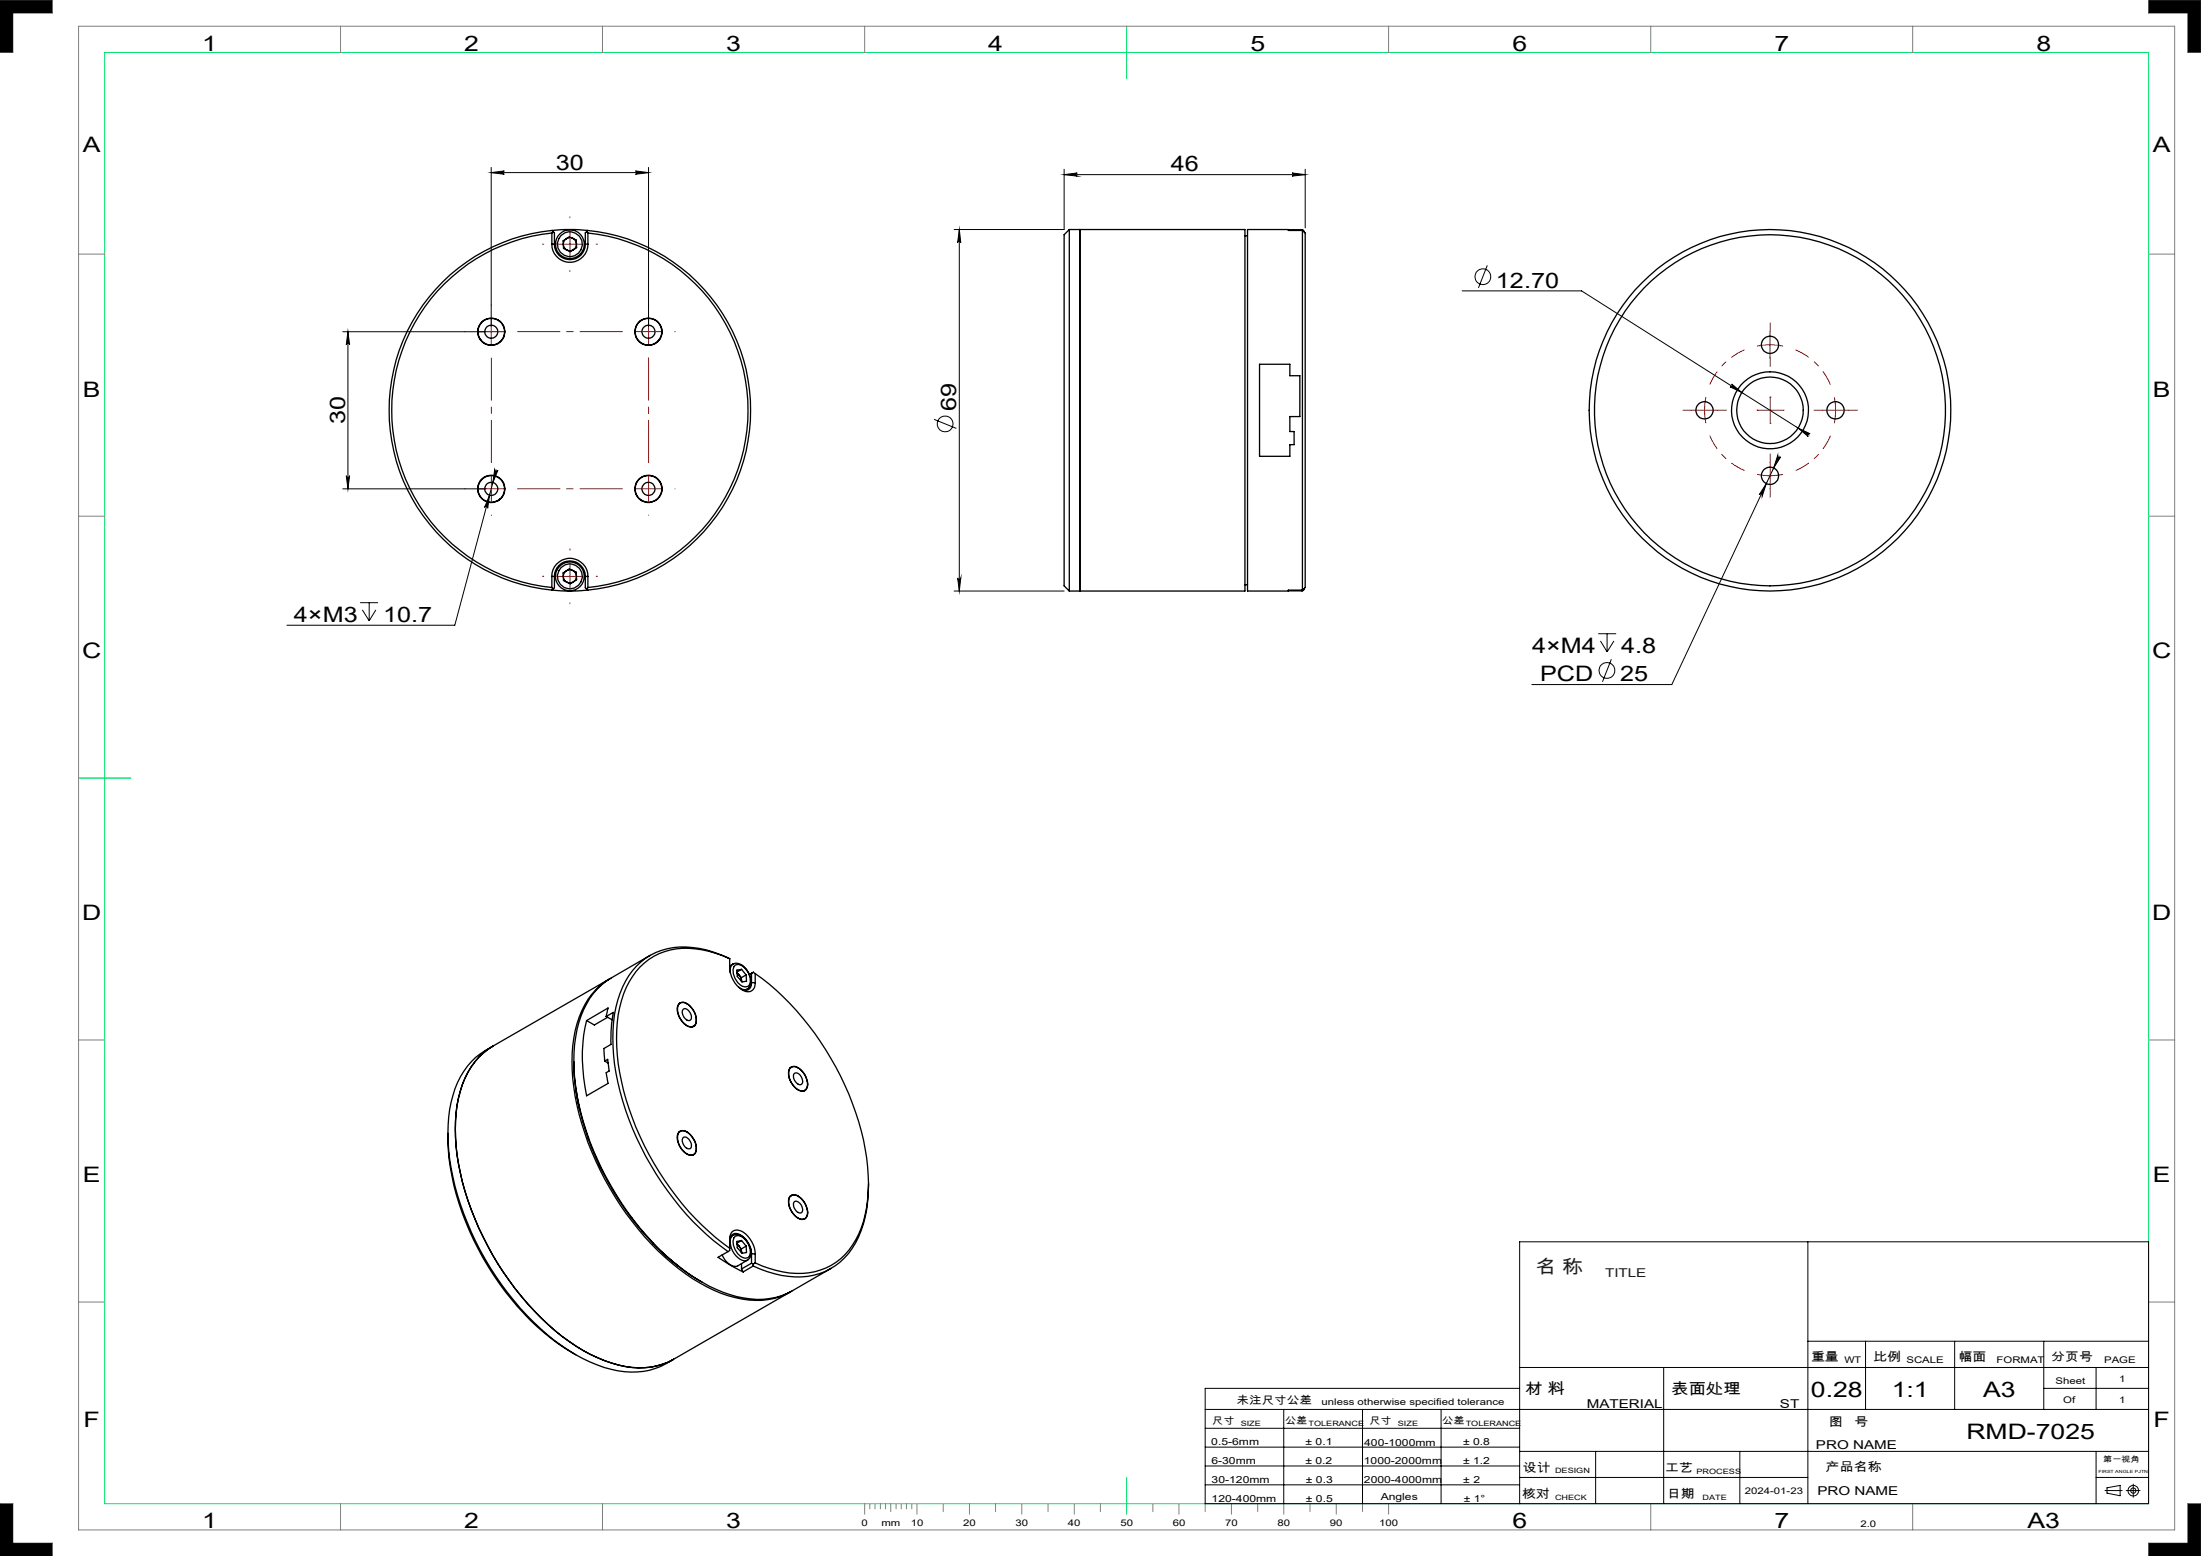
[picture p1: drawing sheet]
<svg xmlns="http://www.w3.org/2000/svg" width="420mm" height="297mm" viewBox="0 0 420 297" stroke-linecap="round" stroke-linejoin="round" font-family="sans-serif">
<path d="M0 0v10M410 0h10M0 297h10M420 287v10" fill="none" stroke="#6a6a6a" stroke-width=".25"/>
<path d="M20 10h390v277h-390zM215 5v10M15 148.5h10M215 282v7" fill="none" stroke="#00e171" stroke-width=".19"/>
<g fill="none" stroke="#808080" stroke-width=".19">
<path d="M0 0h10v2.5h-7.5v7.5h-2.5M15 5h400v287h-400zM65 5v5M115 5v5M165 5v5M265 5v5M315 5v5M365 5v5M410 0v2.5h7.5v7.5h2.5v-10M15 48.5h5M410 48.5h5M15 98.5h5"/>
<path d="M410 98.5h5M15 198.5h5M410 198.5h5M15 248.5h5M410 248.5h5M0 297v-10h2.5v7.5h7.5v2.5M65 287v5M115 287v5M165 287v2M166 287v1M167 287v1M168 287v1"/>
<path d="M169 287v1M170 287v1.5M171 287v1M172 287v1M173 287v1M174 287v1M175 287v2M180 287v1.5M185 287v2M190 287v1.5M195 287v2M200 287v1.5"/>
<path d="M205 287v2M210 287v1.5M220 287v1.5M225 287v2M230 287v1.5M235 287v2M240 287v1.5M245 287v2M250 287v1.5M255 287v2M260 287v1.5M265 287v2"/>
<path d="M315 287v5M365 287v5M420 287h-2.5v7.5h-7.5v2.5h10"/>
</g>
<path d="M0 0v10h2.5v-7.5h7.5v-2.5zM0 287v10h10v-2.5h-7.5v-7.5zM417.5 287v7.5h-7.5v2.5h10v-10zM410 0v2.5h7.5v7.5h2.5v-10z" fill-rule="evenodd" fill="#000"/>
<g fill="none" stroke="#000" stroke-width=".19">
<path d="M93.7 32.9l2.5-.3a.32 .32 0 0 0-.2 .3 .32 .32 0 0 0 .2 .4zM93.7 32v30.3M93.7 32.9h30.1M121.2 32.6l2.6 .3-2.6 .4a.32 .32 0 0 0 .3-.4 .32 .32 0 0 0-.3-.3zM123.8 32v30.3M203.1 32.3v11.5h-21M203.1 33.3h46M203.1 33.3l2.5-.3a.3 .3 0 0 0-.4 .3 .3 .3 0 0 0 .4 .3zM246.6 33l2.5 .3-2.5 .3a.3 .3 0 0 0 .2-.3 .3 .3 0 0 0-.2-.3zM249.1 32.3v11.2M183.1 43.8v69M183.1 43.8l.2 2.5a.3 .3 0 0 0-.3-.3 .3 .3 0 0 0-.3 .3z"/>
<path d="M279 55.5h22.8l43.4 27.5M283.8 50.7l-1.7 4.3M65.4 63.3h27.3M66.4 63.3v30M66.4 63.3l.3 2.5a.32 .32 0 0 0-.3-.3 .32 .32 0 0 0-.3 .3zM330.4 73.3l2 1.6-2.3-1.1a.31 .31 0 0 0 .4-.1 .31 .31 0 0 0-.1-.4zM65.4 93.3h27.3M66.1 90.8a.32 .32 0 0 0 .3 .3 .32 .32 0 0 0 .3-.3l-.3 2.5zM93.4 94.5l-.3 2.5a.31 .31 0 0 0-.3-.4 .31 .31 0 0 0-.3 .3zM94.4 89.6a.31 .31 0 0 0 .2 .4 .31 .31 0 0 0 .4-.2l-.9 2.3zM94.7 89.7l-7.9 29.6h-32M178.2 80l4.3 1.8"/>
<path d="M337 92.3l-.7 2.4a.32 .32 0 0 0-.2-.4 .32 .32 0 0 0-.4 .1zM339.2 86.9a.32 .32 0 0 0 .2 .4 .32 .32 0 0 0 .4-.1l-1.3 2.1zM339.5 87.1l-20.5 43.6h-26.7M343.1 81.7l2.3 1.1a.32 .32 0 0 0-.4 .1 .32 .32 0 0 0 .1 .4zM68.7 115h3.4M69.1 116.4l1.3 2.1M70.4 115v3.5M71.7 116.4l-1.3 2.1M182.1 112.8h21M182.7 110.3a.3 .3 0 0 0 .3 .3 .3 .3 0 0 0 .3-.3l-.2 2.5zM305 121h3.4M305.4 122.3l1.3 2.1"/>
<path d="M306.7 121v3.4M307.5 125.8l-1.7 4.3M308 122.3l-1.3 2.1M345 237v50M345 256h65M356 256v13M373 256v13M390 256v13M230 269h180M230 279.8h60M230 276.2h60M230 272.6h60"/>
<path d="M245 269v18M260 269v18M275 269v18M290 265h-60v22h180v-50h-120v50M290 277h120M290 261h120M304.5 277v10M317.5 261v26M332 277v10M390 265h20M400 261v8M400 277v10"/>
<path d="M230 283.4h60M290 282h55M400 282h10M401.7 284.5h3.3M402.1 284l2.5-.5v2l-2.5-.5zM405.7 284.5h2.7M407.1 283.3v2.5"/>
<circle cx="283" cy="52.8" r="1.51"/>
<circle cx="180.4" cy="80.9" r="1.5"/>
<circle cx="306.6" cy="128" r="1.51"/>
<circle cx="407.1" cy="284.5" r=".49"/>
<circle cx="407.1" cy="284.5" r="1.01"/>
</g>
<path d="M325.3 78.3l.2 2.5M325.3 78.3l.2-2.5M350.3 78.3l-.3-2.5M350.3 78.3l-.3 2.5M337.8 90.8l2.5-.3M337.8 90.8l-2.5-.3" fill="none" stroke="#f00" stroke-width=".19" stroke-dasharray="15.2 1.3 1.3 1.3" stroke-linecap="butt"/>
<path d="M332.9 66.8a12.5 12.5 0 0 0-6.6 6.6M349.3 73.4a12.5 12.5 0 0 0-6.7-6.6M326.3 83.2a12.5 12.5 0 0 0 6.6 6.6M342.6 89.8a12.5 12.5 0 0 0 6.7-6.6" fill="none" stroke="#f00" stroke-width=".19" stroke-dasharray="15.2 1.3 1.3 1.3" stroke-dashoffset="12.3" stroke-linecap="butt"/>
<path d="M106.3 46.6h4.9M108.8 44.1v5M91.2 63.3h5M93.7 60.8v5M335.3 66.1a12.6 12.6 0 0 1 5 0M337.7 63.3v5M106.3 110h4.9M108.8 107.5v5" fill="none" stroke="#f00" stroke-width=".19"/>
<g fill="none" stroke="#f00" stroke-width=".19" stroke-dasharray="15.2 1.3 1.3 1.3">
<path d="M93.8 58.3v-.1M103.8 46.6h-.3M108.8 41.6v-.3M108.8 51.6v.2M113.8 46.6h.2M123.8 58.3v-.1M88.8 63.3h-.1M123.8 63.3v-2.5M123.8 63.3h-2.5M123.8 63.3v2.5M123.8 63.3h2.5M128.8 63.3h.1"/>
<path d="M322.8 78.3h-1.7M325.3 78.3h-2.5M325.3 78.3h2.5M327.8 78.3h1.6M335.3 78.3h.1M337.8 63.3v-1.7M337.8 68.3v1.6M337.8 78.3v-2.5M337.8 78.3h-2.5M337.8 78.3v2.5M337.8 78.3h2.5M337.8 75.8h.1"/>
<path d="M340.3 78.3h.1M347.8 78.3h-1.7M350.3 78.3h2.5M350.3 78.3h-2.5M352.8 78.3h1.6M88.8 93.3h-.1M93.8 93.3v-2.5M93.8 93.3h-2.5M93.8 93.3v2.5M93.8 93.3h2.5M93.8 98.3v.1M123.8 93.3v-2.5"/>
<path d="M123.8 93.3h-2.5M123.8 93.3v2.5M123.8 93.3h2.5M123.8 98.3h.1M128.8 93.3h.1M337.8 90.8v2.5M337.8 90.8v-2.5M337.8 93.3v1.6M337.8 88.3v-1.7M337.8 80.8h.1M103.8 110h-.3M108.8 105v-.3"/>
<path d="M108.8 115v.2M113.8 110h.2"/>
</g>
<path d="M98.8 63.3h20M93.8 88.3v-20M98.8 93.3h20M123.8 88.3v-20" fill="none" stroke="#f00" stroke-width=".19" stroke-dasharray="15.2 1.3 1.3 1.3" stroke-dashoffset="7.1"/>
<g fill="#000">
<path d="M93.7 32.9l2.5-.3a.32 .32 0 0 0-.2 .3 .32 .32 0 0 0 .2 .4zM121.2 32.6l2.6 .3-2.6 .4a.32 .32 0 0 0 .3-.4 .32 .32 0 0 0-.3-.3z"/>
<path d="M246.6 33l2.5 .3-2.5 .3a.3 .3 0 0 0 .2-.3 .3 .3 0 0 0-.2-.3zM203.1 33.3l2.5-.3a.3 .3 0 0 0-.4 .3 .3 .3 0 0 0 .4 .3z"/>
<path d="M183.1 43.8l.2 2.5a.3 .3 0 0 0-.3-.3 .3 .3 0 0 0-.3 .3zM182.7 110.3a.3 .3 0 0 0 .3 .3 .3 .3 0 0 0 .3-.3l-.2 2.5z"/>
<path d="M66.1 90.8a.32 .32 0 0 0 .3 .3 .32 .32 0 0 0 .3-.3l-.3 2.5zM66.4 63.3l.3 2.5a.32 .32 0 0 0-.3-.3 .32 .32 0 0 0-.3 .3z"/>
<path d="M94.4 89.6l-.3 2.5 .9-2.3a.31 .31 0 0 1-.4 .2 .31 .31 0 0 1-.2-.4zM93.4 94.5l-.9 2.4a.31 .31 0 0 1 .3-.2 .31 .31 0 0 1 .3 .3zM339.2 86.9l-.7 2.4 1.3-2.1a.32 .32 0 0 1-.4 .1 .32 .32 0 0 1-.2-.4zM337 92.3l-1.3 2.1a.32 .32 0 0 1 .4-.1 .32 .32 0 0 1 .2 .4zM343.1 81.7l2 1.6a.32 .32 0 0 1-.1-.4 .32 .32 0 0 1 .4-.1zM330.4 73.3a.31 .31 0 0 1 .1 .4 .31 .31 0 0 1-.4 .1l2.3 1.1z"/>
</g>
<g fill="none" stroke="#000" stroke-width=".25">
<path d="M105.3 46.6a3.4 3.4 0 0 0 3.4 3.5 3.4 3.4 0 0 0 3.5-3.5M105.3 44.5a34 34 0 0 0-30.5 33.8 34 34 0 0 0 30.5 33.8M105.3 44.5v2.1M105.3 46.6h.5M105.3 44a34.5 34.5 0 0 0-31 34.3 34.5 34.5 0 0 0 31 34.3M105.3 44a32.9 32.9 0 0 1 6.8 0M105.3 44l.5 .4v2.2M105.6 44.2l-.3 .3M105.8 46.6a2.95 2.95 0 0 0 2.9 3 2.95 2.95 0 0 0 3-3M107.5 46l1.2-.8 1.3 .6v1.5l-1.2 .7-1.3-.6zM111.7 46.6h.5M111.9 44.2l.3 .3"/>
<path d="M112.1 44a34.5 34.5 0 0 1 31.1 34.3 34.5 34.5 0 0 1-31.1 34.3M112.1 44l-.4 .4v2.2M112.2 44.5a34 34 0 0 1 30.5 33.8 34 34 0 0 1-30.5 33.8M112.2 44.5v2.1M204 43.8l-.9 1v67l.9 1M204 43.8v69M204 43.8h33.6v69h-33.6M206.1 43.8v69M237.6 45h.5M245.9 43.9h2.6M248.5 43.9h.2l.1 .3M248.5 43.9v.1"/>
<path d="M248.5 44a.83 .83 0 0 1 .6 1.1v66a1.41 1.41 0 0 1-.6 1.5M248.5 44v68.6M248.5 44h-2.6v-.2h-7.8v69h7.8v-.2h2.6M91.5 64.7l.4 .3M95.1 61.1l.4 .3M122.4 61.1l-.4 .3M126 64.7l-.4 .3M240.3 69.5h5.8v2.2h1.9v7.8h-1.9v2.9h.8v2.5h-.8v2.2h-5.8zM91.9 91.6l-.4 .4M95.5 95.2l-.4 .4M122 95.2l.4 .4M125.6 91.6l.4 .4"/>
<path d="M105.3 110a3.4 3.4 0 0 1 3.4-3.4 3.4 3.4 0 0 1 3.5 3.4M105.3 110h.5M105.3 112.1l.3 .3M105.3 110v2.1M105.3 112.6a32.9 32.9 0 0 0 6.8 0M105.8 110a2.95 2.95 0 0 1 2.9-2.9 2.95 2.95 0 0 1 3 2.9M105.8 110v2.2l-.5 .4M107.5 109.4l1.2-.8 1.3 .6v1.5l-1.2 .7-1.3-.6zM111.7 110h.5M111.7 110v2.2l.4 .4M112.2 110v2.1M112.2 112.1l-.3 .3"/>
<path d="M237.6 111.6h.5M245.9 112.8h2.6M248.5 112.6v.2M248.8 112.4l-.1 .2-.2 .2M111.9 194.8a31.2 31.2 0 0 0 0 14.4l4.1-2.4-.3-2.1 .5-.3-.2-2.2-.6 .3M115.7 194l1.3-.8a31.4 31.4 0 0 0-.4 6.2l-1.3 .7 .1 2.4M115.7 194l.3-1.6-4.1 2.4M115.7 194l1.1 .7M116 194.2l-2.6 1.4-1.5-.8M116.3 186.9l-23.7 13.6a14.7 14.7 0 0 0-6.5 9.9 37.6 37.6 0 0 0 1.8 19.5 55.4 55.4 0 0 0 19.2 26.9 24.9 24.9 0 0 0 13.3 5.1 12.2 12.2 0 0 0 6.7-1.6l23.7-13.7M116.5 186.8a13.8 13.8 0 0 0-6.4 8.6 34.5 34.5 0 0 0 .9 19.1 56.1 56.1 0 0 0 18.5 27.6 25.9 25.9 0 0 0 14.6 6.1 12.3 12.3 0 0 0 6.9-1.7M124.1 182.3l-7.4 4.4a14.4 14.4 0 0 0-6.6 9.8 37.1 37.1 0 0 0 1.8 19.6 55.5 55.5 0 0 0 19.3 26.9 24.9 24.9 0 0 0 13.3 5 12.8 12.8 0 0 0 6.6-1.6l7.5-4.3"/>
<path d="M129.6 191.6a1.46 1.46 0 0 1 2 .4 3.3 3.3 0 0 1 1 3.8 1.75 1.75 0 0 1-2.5-.8 2.9 2.9 0 0 1-.5-3.4zM129.7 191.5a2.29 2.29 0 0 1 2.7 1.5l.4 1a1.36 1.36 0 0 1-1 2 3.4 3.4 0 0 1-2.3-4.3zM129.8 191.4l-.3 .2M130.3 192.7a.87 .87 0 0 1 1.4 .5 1.01 1.01 0 0 1-.1 1.6 1.56 1.56 0 0 1-1.3-2.1zM132.4 195.9l-.3 .1M139.2 183a17.2 17.2 0 0 0-12.4-1.4 12.8 12.8 0 0 0-8.2 9.4 32.9 32.9 0 0 0 .4 17.2 55.3 55.3 0 0 0 20.2 30.1M139.2 183a17.8 17.8 0 0 0-12.9-1.6 12.6 12.6 0 0 0-8 8.2 30.7 30.7 0 0 0-.4 17 56.2 56.2 0 0 0 19.6 31.3l1.4 1M139.2 183a5.9 5.9 0 0 0 2.3 5.8 1.52 1.52 0 0 0 1.8 .4 1.52 1.52 0 0 0 .8-1.6M139.9 184a1.61 1.61 0 0 0-.6 1.7M139.9 184l-.7 .4M140 184h-.1M140.1 183.9a2.66 2.66 0 0 1 2.9 2 2.53 2.53 0 0 1 0 2.5"/>
<path d="M140.3 184.2a2.14 2.14 0 0 1 2.5 1.5 2.01 2.01 0 0 1-.1 2.6 1.76 1.76 0 0 1-1.9-.8 3 3 0 0 1-.7-3zM140.7 185.8l.3 .3M140.7 185.7l.3 .4M140.9 188.4l.1 .1a1.44 1.44 0 0 0 1.6 .3M141 186.1l.4 .7 .1 .4M141 186.1l.5 .5M141.5 186.6v.6M141.5 187.2v.2M141.5 185l-.9 .2 .1 1.2 .9 1 .9-.1-.1-1.2M141.5 185l.9 1.1M141.5 185l-.8 .5M142.4 186.1l-.9 .5"/>
<path d="M142.6 188.8l-.4 .3M143 188.4l-.4 .4M143 188.4l-.3 .4M143.4 187.6a1.23 1.23 0 0 1-.5 1.3 1.23 1.23 0 0 1-1.4-.1M143.4 185.8v1.8M143.4 187.6h.7M143.4 187.6h-.1M143.7 185.6l-.7 .4 .4-.2M143.7 185.6h.1M143.8 185.6l.3 .2M143.8 185.6l-.4 .2M144.1 185.8a54.4 54.4 0 0 1 19.8 28.3 35 35 0 0 1 .9 19 13.1 13.1 0 0 1-8.3 9.3 16.7 16.7 0 0 1-12.4-1.4"/>
<path d="M144.1 185.8v1.8M85.5 216.3a45.5 45.5 0 0 0 5.8 22.1 49.2 49.2 0 0 0 18.6 20.2M91.4 201.8l1.7-1.5 .9-.6a14.5 14.5 0 0 0-6.5 9.9 37.6 37.6 0 0 0 1.8 19.5 55.8 55.8 0 0 0 19.2 26.9 24.9 24.9 0 0 0 13.3 5.1 13.1 13.1 0 0 0 6.7-1.6 14.5 14.5 0 0 1-11.8 .7 37.3 37.3 0 0 1-16-11.4 55.4 55.4 0 0 1-13.7-30 24.5 24.5 0 0 1 2.3-14.1l.6-1.1zM109.5 202.6a49.3 49.3 0 0 0 7.7 25 47.4 47.4 0 0 0 16.5 17M109.9 207.9l.7 4M111.2 214.1l.1 .1M112.2 217.2h.1M115.4 202.5l.6 .4M129.5 216.2a1.26 1.26 0 0 1 1.9 .2 3.4 3.4 0 0 1 1.2 3.7 1.29 1.29 0 0 1-1.9-.1 3.4 3.4 0 0 1-1.2-3.8zM129.6 216a1.71 1.71 0 0 1 2.4 .8 3 3 0 0 1 .6 3.5 1.5 1.5 0 0 1-2.1-.5 3.6 3.6 0 0 1-1.1-3.5zM129.8 216l-.3 .1M130.5 217.1a1.53 1.53 0 0 1 1.4 1.9 .77 .77 0 0 1-1.3-.3l-.2-.3a1.04 1.04 0 0 1 .1-1.3z"/>
<path d="M150.7 204a1.29 1.29 0 0 1 1.9 .1 3.6 3.6 0 0 1 1.4 3.4 1.04 1.04 0 0 1-1.7 .5 3.4 3.4 0 0 1-1.6-4zM150.8 203.8a1.46 1.46 0 0 1 2.1 .4 3.6 3.6 0 0 1 1.1 3.5 1.18 1.18 0 0 1-1.9 .2 3.8 3.8 0 0 1-1.5-3.8zM151 203.7l-.3 .1M151.5 205a.9 .9 0 0 1 1.4 .5l.1 .3a.7 .7 0 0 1 .2 .8 .7 .7 0 0 1-.7 .4 1.67 1.67 0 0 1-1-2zM153.6 208.1l-.3 .2M113.4 220l-.1 .1M120.6 232.5h-.1M122.5 234.9v.1M124.6 237.2l.1 .3M126.3 239l3.1 2.6M132.4 220.4l-.3 .1M137.8 239.5a3.1 3.1 0 0 0 2.7 2.2l2.1-1.2"/>
<path d="M138.9 238.9l-1.9 1.1 3 1.9 1.8 .9M138.9 238.9l.3-.2v-2.2a1.46 1.46 0 0 1 .6-1.5 1.46 1.46 0 0 1 1.7 0 5.3 5.3 0 0 1 2.6 4.3M139.2 236.9a1.27 1.27 0 0 1 .7-1.3 1.27 1.27 0 0 1 1.4 .1 4.5 4.5 0 0 1 2.1 3.6M139.9 235.8a2.1 2.1 0 0 1 2.6 1.1 2.63 2.63 0 0 1 .3 3.5M139.9 235.8a1.66 1.66 0 0 0-.4 2 3.5 3.5 0 0 0 2.8 2.9l.3-.2M139.9 235.8l-.5 .2M139.9 235.8h.1M140.3 235.9a2.12 2.12 0 0 1 2.5 1.6 2.04 2.04 0 0 1-.1 2.6 2.12 2.12 0 0 1-2.4-1.6 2.04 2.04 0 0 1 0-2.6zM140.7 237.5l.3 .3M140.7 237.4l.3 .4M141 237.8l.4 .7 .1 .5M141 237.8l.5 .6"/>
<path d="M141.5 238.4v.6M141.5 239v.1M141.5 236.8l.9 1M141.5 236.8l-.9 .2 .1 1.2 .9 1 .9-.1-.1-1.3M141.5 236.8l-.8 .5M142.4 237.8l-.9 .6M143.4 239.3h.7M143.4 239.3v1.8M143.4 239.3l-.1 .1M144.1 239.3v1.7M150.7 228.5a1.26 1.26 0 0 1 1.9 .1 3.6 3.6 0 0 1 1.4 3.5 1.05 1.05 0 0 1-1.7 .4 3.4 3.4 0 0 1-1.6-4zM150.8 228.3a1.49 1.49 0 0 1 2.1 .4 3.6 3.6 0 0 1 1.1 3.5 1.18 1.18 0 0 1-1.9 .2 3.8 3.8 0 0 1-1.5-3.8z"/>
<path d="M151 228.2l-.3 .1M151.5 229.4a.95 .95 0 0 1 1.4 .6l.1 .3a.7 .7 0 0 1 .2 .8 .7 .7 0 0 1-.7 .4 1.67 1.67 0 0 1-1-2.1zM153.6 232.6l-.3 .2M165.7 225.9a21.4 21.4 0 0 1-3.8 13.4 12.7 12.7 0 0 1-12.8 4.1 24.2 24.2 0 0 1-5.4-1.8M141.5 242.2l.3 .6M141.5 241.2v1M142.7 240.5h.1M143.4 241.1l.4 .2M143.4 241.1l-1.9 1.1M143.7 241.6l-1.9 1.2M143.8 241.3l-.1 .3M144.1 241l-.3 .3"/>
<circle cx="108.7" cy="46.6" r="1.25"/>
<circle cx="108.7" cy="46.6" r="2.75"/>
<circle cx="108.8" cy="46.6" r="2.38"/>
<circle cx="93.7" cy="63.3" r="2.61"/>
<circle cx="93.8" cy="63.3" r="1.24"/>
<circle cx="93.8" cy="63.3" r="2.54"/>
<circle cx="123.7" cy="63.3" r="2.6"/>
<circle cx="123.7" cy="63.3" r="1.24"/>
<circle cx="123.7" cy="63.3" r="2.54"/>
<circle cx="325.2" cy="78.3" r="1.65"/>
<circle cx="337.7" cy="78.3" r="33.5"/>
<circle cx="337.7" cy="78.3" r="34.5"/>
<circle cx="337.7" cy="78.3" r="6.4"/>
<circle cx="337.8" cy="65.8" r="1.65"/>
<circle cx="337.8" cy="78.3" r="7.3"/>
<circle cx="350.3" cy="78.3" r="1.65"/>
<circle cx="93.7" cy="93.3" r="2.61"/>
<circle cx="93.8" cy="93.3" r="1.24"/>
<circle cx="93.8" cy="93.3" r="2.54"/>
<circle cx="123.7" cy="93.3" r="2.6"/>
<circle cx="123.7" cy="93.3" r="2.54"/>
<circle cx="123.7" cy="93.3" r="1.24"/>
<circle cx="337.8" cy="90.8" r="1.65"/>
<circle cx="108.7" cy="110" r="2.38"/>
<circle cx="108.7" cy="110" r="2.75"/>
<circle cx="108.7" cy="110" r="1.25"/>
</g>
<g font-size="4.1">
<text x="38.6" y="9.7">1</text>
<text x="88.6" y="9.7">2</text>
<text x="138.6" y="9.7">3</text>
<text x="188.6" y="9.7">4</text>
<text x="238.6" y="9.7">5</text>
<text x="288.6" y="9.7">6</text>
<text x="338.6" y="9.7">7</text>
<text x="388.6" y="9.7">8</text>
<text x="15.8" y="28.9">A</text>
<text x="410.8" y="28.9">A</text>
<text x="106.1" y="32.4">30</text>
<text x="223.4" y="32.7">46</text>
<text x="285.5" y="54.9">12.70</text>
<text x="15.8" y="75.7">B</text>
<text x="410.8" y="75.7">B</text>
<text x="65.8" y="81" transform="rotate(-90 65.8 81)">30</text>
<text x="182.5" y="78.4" transform="rotate(-90 182.5 78.4)">69</text>
<text x="56.1" y="118.7">4×M3</text>
<text x="73.1" y="118.7">10.7</text>
<text x="15.7" y="125.6">C</text>
<text x="292.3" y="124.7">4×M4</text>
<text x="309.3" y="124.7">4.8</text>
<text x="410.7" y="125.6">C</text>
<text x="293.9" y="130.1">PCD</text>
<text x="309.1" y="130.1">25</text>
<text x="15.7" y="175.7">D</text>
<text x="410.7" y="175.7">D</text>
<text x="15.8" y="225.7">E</text>
<text x="410.8" y="225.7">E</text>
<text x="345.6" y="266.7">0.28</text>
<text x="361" y="266.7">1:1</text>
<text x="378.4" y="266.7">A3</text>
<text x="15.9" y="272.4">F</text>
<text x="375.2" y="274.7">RMD-7025</text>
<text x="411" y="272.4">F</text>
<text x="38.6" y="291.7">1</text>
<text x="88.6" y="291.7">2</text>
<text x="138.6" y="291.7">3</text>
<text x="288.6" y="291.7">6</text>
<text x="338.6" y="291.7">7</text>
<text x="386.9" y="291.7">A3</text>
</g>
<text font-size="3.5" fill="#191924" x="293" y="243">名 称</text>
<g font-size="2.9">
<text x="291" y="266.1">材 料</text>
<text x="318.9" y="266.1">表面处理</text>
</g>
<text font-size="2.3" fill="#191924" x="306.3" y="243.8">TITLE</text>
<g font-size="2.3">
<text x="345.6" y="259.7">重量</text>
<text x="357.4" y="259.8">比例</text>
<text x="373.8" y="259.8">幅面</text>
<text x="391.4" y="259.7">分页号</text>
<text x="302.8" y="268.7">MATERIAL</text>
<text x="339.7" y="268.7">ST</text>
<text x="349" y="272.2">图</text>
<text x="353.9" y="272.2">号</text>
<text x="290.6" y="280.9">设计</text>
<text x="317.8" y="281">工艺</text>
<text x="346.5" y="276.5">PRO NAME</text>
<text x="348.4" y="280.7">产品名称</text>
<text x="290.5" y="285.9">核对</text>
<text x="318.1" y="285.9">日期</text>
<text x="346.8" y="285.4">PRO NAME</text>
</g>
<text font-size="2.1" x="236" y="268.1">未注尺寸公差</text>
<g font-size="1.9">
<text x="231.1" y="275.9">0.5-6mm</text>
<text x="231.3" y="271.8">尺寸</text>
<text x="245.2" y="271.8">公差</text>
<text x="249.1" y="275.9">± 0.1</text>
<text x="260.3" y="276">400-1000mm</text>
<text x="261.3" y="271.7">尺寸</text>
<text x="275.2" y="271.8">公差</text>
<text x="279.2" y="275.9">± 0.8</text>
<text x="231.2" y="279.5">6-30mm</text>
<text x="249.1" y="279.4">± 0.2</text>
<text x="260.2" y="279.5">1000-2000mm</text>
<text x="279.2" y="279.4">± 1.2</text>
<text x="231.2" y="286.7">120-400mm</text>
<text x="231.2" y="283.1">30-120mm</text>
<text x="249.2" y="286.7">± 0.5</text>
<text x="249.2" y="283.1">± 0.3</text>
<text x="260.3" y="283.1">2000-4000mm</text>
<text x="263.5" y="286.3">Angles</text>
<text x="279.2" y="283">± 2</text>
<text x="279.3" y="286.7">± 1°</text>
</g>
<g font-size="1.7">
<text x="352" y="260.2">WT</text>
<text x="363.8" y="260.2">SCALE</text>
<text x="381" y="260.2">FORMAT</text>
<text x="401.5" y="260.2">PAGE</text>
<text x="404.4" y="263.8">1</text>
<text x="252.2" y="268.2">unless otherwise specified tolerance</text>
<text x="392.2" y="264.1">Sheet</text>
<text x="393.7" y="267.9">Of</text>
<text x="404.4" y="267.7">1</text>
<text x="332.9" y="285.2">2024-01-23</text>
<text x="164.4" y="291.2">0</text>
<text x="168.2" y="291.2">mm</text>
<text x="173.8" y="291.2">10</text>
<text x="183.8" y="291.2">20</text>
<text x="193.8" y="291.2">30</text>
<text x="203.8" y="291.2">40</text>
<text x="213.8" y="291.2">50</text>
<text x="223.8" y="291.2">60</text>
<text x="233.8" y="291.2">70</text>
<text x="243.8" y="291.2">80</text>
<text x="253.8" y="291.2">90</text>
<text x="263.2" y="291.2">100</text>
<text x="355" y="291.4">2.0</text>
</g>
<text font-size="1.5" x="401.3" y="279">第一视角</text>
<g font-size="1.4">
<text x="236.7" y="272.2">SIZE</text>
<text x="249.7" y="272.2">TOLERANCE</text>
<text x="266.7" y="272.2">SIZE</text>
<text x="279.7" y="272.1">TOLERANCE</text>
<text x="296.7" y="281.2">DESIGN</text>
<text x="323.7" y="281.3">PROCESS</text>
<text x="296.7" y="286.3">CHECK</text>
<text x="324.9" y="286.4">DATE</text>
</g>
<text font-size=".8" x="400.4" y="281.1">FIRST ANGLE PJTN</text>
</svg>
